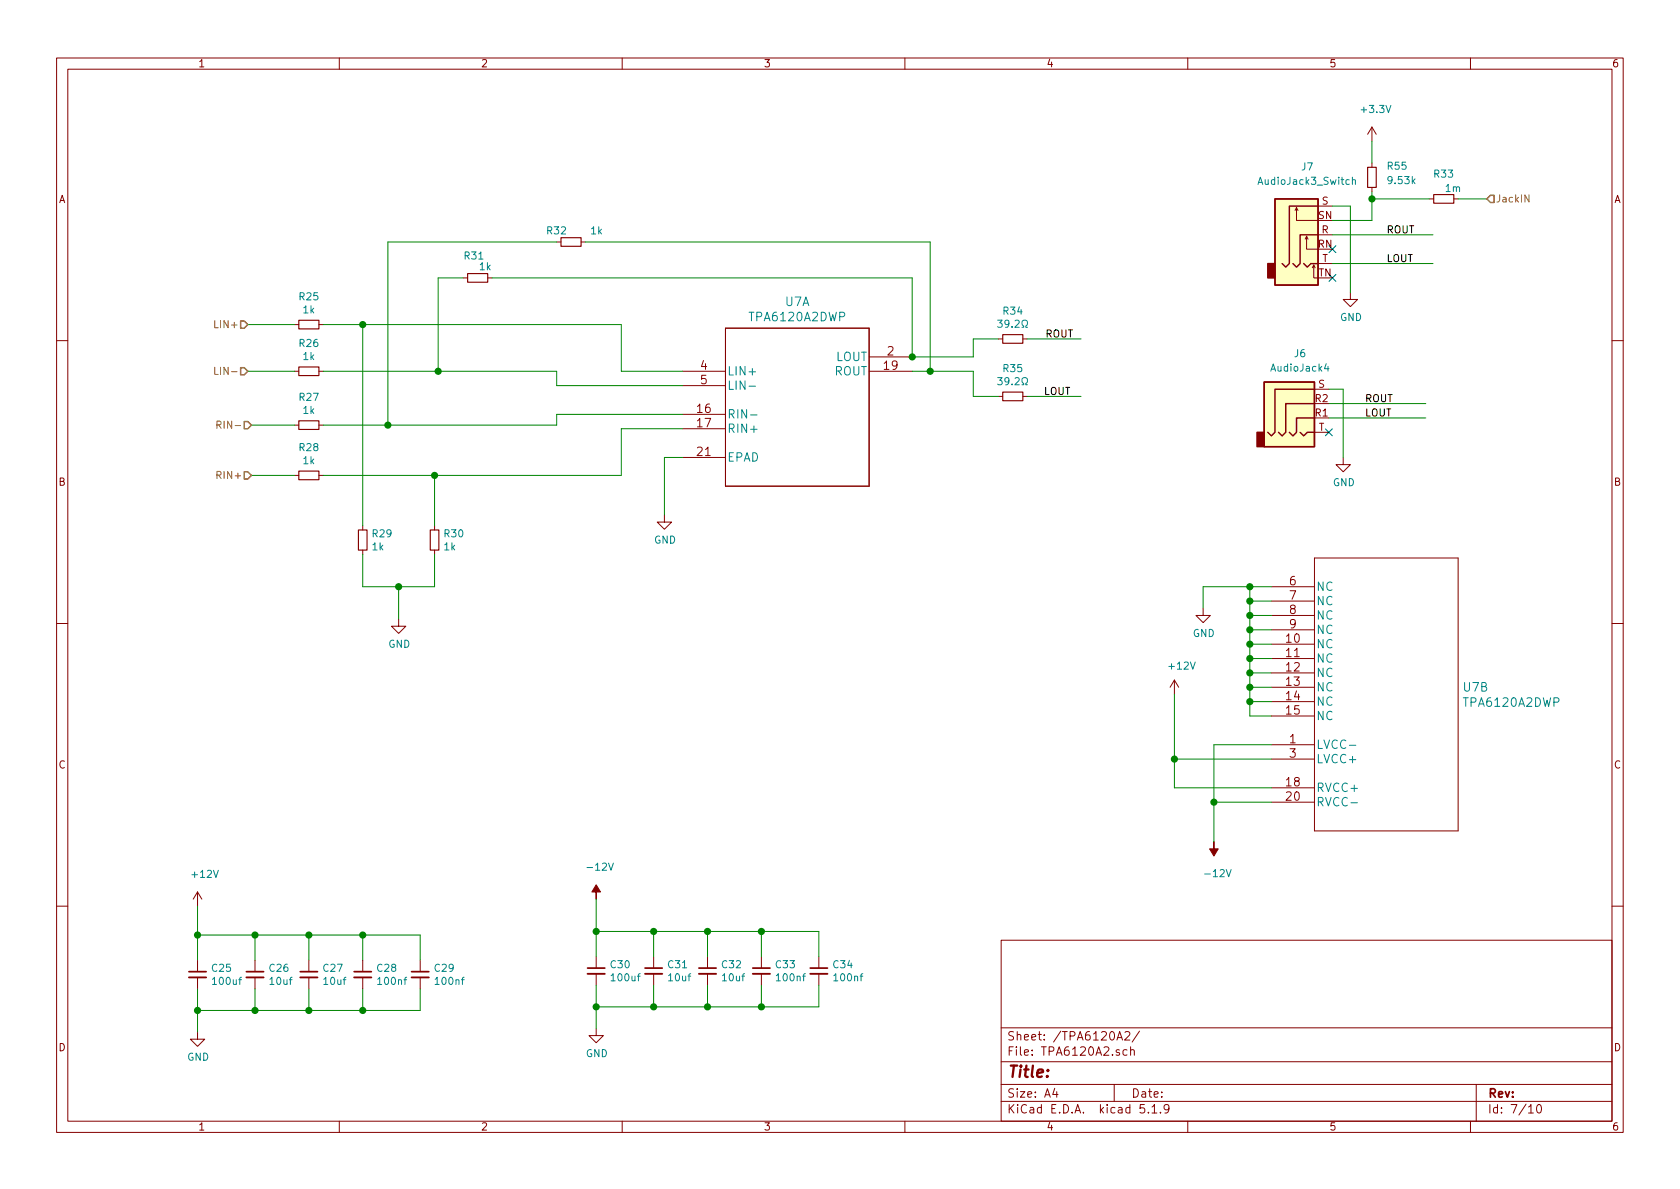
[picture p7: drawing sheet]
<svg xmlns="http://www.w3.org/2000/svg" width="297mm" height="210mm" viewBox="0 0 297 210" stroke-linecap="round" stroke-linejoin="round" font-family="sans-serif">
<g fill="none" stroke="#840000" stroke-width=".18">
<path d="M10 10.3h277v189.9h-277zM12 12.2h273v186.1h-273zM60 10.3v1.9M110 10.3v1.9M160 10.3v1.9M210 10.3v1.9M260 10.3v1.9M229 37.2l.2-.5v2.3h3.8M229.2 36.7l.3 .5M233 36.4h2.6M242.6 22.5l-.8 1.2M242.6 22.5v2.5"/>
<path d="M242.6 28.8v.8M242.6 33.1v.8M242.6 22.5l.7 1.2M252.7 35.2h.8M257 35.2h.8M52.1 57.4h.7M56.4 57.4h.7M81.9 49.1h.8M86.2 49.1h.8M98.4 42.8h.8M102.7 42.8h.8M128.3 58h25.4v28h-25.4z"/>
<path d="M176.5 59.9h.8M180.8 59.9h.8M230.8 42.3l.2-.5v2.3h2M231 41.8l.3 .5M232 47.4l.3-.5v2.2h.7M232.3 46.9l.2 .5M233 41.5h2.6M233 46.6h2.6M238.8 51.7v1.3h1.2l-1.2 1.2-1.3-1.2h1.3M10 60.2h2M52.1 65.7h.7M52.1 75.2h.7"/>
<path d="M56.4 65.7h.7M56.4 75.2h.7M120.6 73.3h7.7M120.6 75.8h7.7M120.6 65.7h7.7M120.6 68.2h7.7M153.7 65.7h7.6M153.7 63.1h7.6M176.5 70.1h.8M180.8 70.1h.8M232.4 68.8h2.5M232.4 76.4h2.5"/>
<path d="M285 60.2h2M52.1 84.1h.7M56.4 84.1h.7M64.1 93v.7M64.1 97.3v.7M76.8 93v.7M76.8 97.3v.7M117.5 91.1v1.2h1.2l-1.2 1.3-1.3-1.3h1.3M120.6 80.9h7.7M232.4 98.7h25.4v48.2h-25.4zM237.5 80.9v1.3h1.3l-1.3 1.2-1.3-1.2h1.3M10 110.3h2"/>
<path d="M70.5 109.5v1.2h1.3l-1.3 1.3-1.3-1.3h1.3M212.7 107.6v1.2h1.3l-1.3 1.3-1.2-1.3h1.2M224.8 113.9h7.6M224.8 116.5h7.6M224.8 119h7.6M224.8 103.8h7.6M224.8 106.3h7.6M224.8 108.8h7.6M224.8 111.4h7.6M285 110.3h2M207.6 120.3l-.7 1.2M207.6 120.3v2.5"/>
<path d="M207.6 120.3l.8 1.2M224.8 131.7h7.6M224.8 121.5h7.6M224.8 124.1h7.6M224.8 126.6h7.6M224.8 139.3h7.6M224.8 134.2h7.6M34.9 157.7l-.7 1.3M34.9 157.7v2.6M34.9 157.7l.8 1.3M224.8 141.9h7.6M10 160.2h2"/>
<path d="M34.9 169.8v2M34.9 172.8v2.1M45.1 169.8v2M45.1 172.8v2.1M54.6 169.8v2M54.6 172.8v2.1M64.1 169.8v2M64.1 172.8v2.1M74.3 169.8v2M74.3 172.8v2.1M105.4 169.2v2M105.4 172.2v2"/>
<path d="M115.6 169.2v2M115.6 172.2v2M125.1 169.2v2M125.1 172.2v2M134.6 169.2v2M134.6 172.2v2M144.8 169.2v2M144.8 172.2v2M177 166.3h108v32h-108zM285 160.2h2M34.9 182.5v1.3h1.3l-1.3 1.2-1.2-1.2h1.2M60 198.3v1.9"/>
<path d="M105.4 181.9v1.2h1.3l-1.3 1.3-1.3-1.3h1.3M110 198.3v1.9M160 198.3v1.9M177 194.8h108M177 191.8h108M177 187.8h108M177 181.8h108M186.5 192.5l-.4 1h1M186.8 193v1M197 191.8v3M197.5 183.9l.5-1.5 .5 1.5M197.6 183.5h.7"/>
<path d="M198.9 182.6l.2-.2h.4l.2 .2 .1 .2-1 1.1h1M199.3 185.7l-.5-.1-.2 .3 .1 .6h.6M199.9 185.7h.1a.37 .37 0 0 1 .6 .1v.8M199.9 185.1v1.5M201.5 182.3l-1.3 2M202.3 195.3h-.7l-.1 .7 .3-.1 .5 .1 .1 .2-.1 .5-.2 .1-.6-.1M203 196.7v.1M203.7 195.8l.4-.5v1.5M203.7 196.8h.8M205.2 196.7v.1M206.7 196l-.1 .2a.48 .48 0 0 1-.7-.1v-.6a.48 .48 0 0 1 .7-.1v.1a1.19 1.19 0 0 1-.2 1.2l-.4 .1M210 198.3v1.9"/>
<path d="M260 198.3v1.9M261 191.8v6.5M270.3 195.8l.4-.5v1.5M270.3 196.8h.8M271.8 195.5l.4-.2a.94 .94 0 0 1 0 1.5 .79 .79 0 0 1-.4-1.3z"/>
</g>
<g fill="#ffffc2" stroke="#ffffc2" stroke-width=".18">
<path d="M128.3 86h25.4z"/>
<path d="M128.3 58v28z"/>
<path d="M153.7 58v28z"/>
<path d="M128.3 58h25.4z"/>
<path d="M223.5 67.6h8.9v11.4h-8.9z"/>
<path d="M225.4 35.2h7.6v15.2h-7.6z"/>
</g>
<path d="M239.1 31.9l.2-.1h.3v.8M239.1 31.3v1.3M176.4 56.6h.8l-.4 .5 .3 .1 .1 .5-.3 .2-.5-.1M180.7 57.9h.3v-.2a.54 .54 0 0 1-.3-.8 .54 .54 0 0 1 .8-.2 .59 .59 0 0 1-.1 1v.2h.3M132.4 68.3h1.2M132.7 73.4h1.2M176.4 66.8h.8l-.4 .5 .3 .1 .1 .4-.3 .2-.5-.1M180.7 68h.3v-.2a.54 .54 0 0 1-.3-.7 .54 .54 0 0 1 .8-.3 .59 .59 0 0 1-.1 1v.2h.3M234.5 64.3l-.3 .9h.8M234.8 64.8v.8M238.6 131.8h1.1M238.9 142h1.1" fill="none" stroke="#008484" stroke-width=".18"/>
<path d="M33.4 172.8h3M43.6 172.8h3M53.1 172.8h3M62.6 172.8h3.1M72.8 172.8h3M103.9 172.2h3M114 172.2h3.1M123.6 172.2h3M133.1 172.2h3M143.3 172.2h3" fill="none" stroke="#840000" stroke-width=".33"/>
<path d="M33.4 171.8h3M43.6 171.8h3M53.1 171.8h3M62.6 171.8h3.1M72.8 171.8h3M103.9 171.2h3M114 171.2h3.1M123.6 171.2h3M133.1 171.2h3M143.3 171.2h3" fill="none" stroke="#840000" stroke-width=".3"/>
<g fill="#840000" stroke="#840000" stroke-width=".18">
<path d="M105.4 156.5l.8 1.2h-.8v1.3v-1.3h-.8z"/>
<path d="M214.6 148.8v1.3h.8l-.8 1.3-.7-1.3h.7z"/>
</g>
<path d="M241.8 29.6h1.5v3.5h-1.5zM253.5 34.4h3.5v1.5h-3.5zM52.8 56.6h3.6v1.6h-3.6zM82.7 48.4h3.5v1.5h-3.5zM99.2 42h3.5v1.6h-3.5zM177.3 59.2h3.5v1.5h-3.5zM52.8 74.4h3.6v1.5h-3.6zM52.8 64.9h3.6v1.5h-3.6zM177.3 69.3h3.5v1.6h-3.5zM52.8 83.3h3.6v1.5h-3.6zM63.4 93.7h1.5v3.6h-1.5zM76.1 93.7h1.5v3.6h-1.5z" fill="none" stroke="#840000" stroke-width=".2"/>
<path d="M225.4 35.2h7.6v15.2h-7.6zM233 36.4h-5v10.2l-.7 .6-.6-.6M230.5 46.6l.6 .6 .7-.6h1.2M233 41.5h-3.1v5.1l-.7 .6-.6-.6M223.5 67.6h8.9v11.4h-8.9zM229.9 76.4l.6 .7 .6-.7h1.3M232.4 68.8h-7v7.6l-.6 .7-.6-.7M232.4 73.9h-3.2v2.5l-.6 .7-.6-.7M232.4 71.4h-5.1v5l-.6 .7-.6-.7" fill="none" stroke="#840000" stroke-width=".25"/>
<g fill="#840000" stroke="#840000" stroke-width=".25">
<path d="M222.2 76.4h1.3v2.6h-1.3z"/>
<path d="M224.2 46.6h1.2v2.5h-1.2z"/>
</g>
<g fill="none" stroke="#008400" stroke-width=".18">
<path d="M235.6 36.4h3.2v15.3M242.6 35.2h10.1M242.6 25v3.8M242.6 33.9v5.1h-7M257.8 35.2h5.1M43.8 57.4h8.3M57.1 57.4h52.8v8.3h10.7M64.1 57.4v35.6M81.9 49.1h-4.4v16.6M87 49.1h74.3v14h10.8v-3.2h4.4M98.4 42.8h-29.8v32.4M103.5 42.8h61v22.9"/>
<path d="M181.6 59.9h9.5M235.6 41.5h17.8M235.6 46.6h17.8M43.8 65.7h8.3M44.4 75.2h7.7M57.1 65.7h41.3v2.5h22.2M120.6 73.3h-22.2v1.9h-41.3M120.6 75.8h-10.7v8.3h-52.8M161.3 65.7h10.8v4.4h4.4M181.6 70.1h9.5M234.9 68.8h2.6v12.1M234.9 73.9h17.2"/>
<path d="M234.9 71.4h17.2M44.4 84.1h7.7M64.1 98v5.8h12.7v-5.8M76.8 84.1v8.9M120.6 80.9h-3.1v10.2M70.5 103.8v5.7M221 103.8v22.8h3.8M221 119h3.8M221 113.9h3.8M221 111.4h3.8M221 116.5h3.8M221 108.8h3.8"/>
<path d="M221 106.3h3.8M224.8 103.8h-12.1v3.8M207.6 122.8v16.5h17.2M207.6 134.2h17.2M221 121.5h3.8M221 124.1h3.8M224.8 131.7h-10.2v17.1M105.4 159v10.2M214.6 141.9h10.2M34.9 160.3v9.5M34.9 174.9v7.6M34.9 165.3h39.4v4.5"/>
<path d="M45.1 165.3v4.5M45.1 174.9v3.8M54.6 165.3v4.5M54.6 174.9v3.8M64.1 165.3v4.5M64.1 174.9v3.8M74.3 174.9v3.8h-39.4M105.4 164.7h39.4v4.5M105.4 174.2v7.7M115.6 164.7v4.5M115.6 174.2v3.8M125.1 164.7v4.5"/>
<path d="M125.1 174.2v3.8M134.6 164.7v4.5M134.6 174.2v3.8M144.8 174.2v3.8h-39.4"/>
</g>
<path d="M270.3 34.5v1.2l-.7-1.2v1.2M38 64.9v1.3h.6M38.4 75.1l.6-.1v-.4l-.6-.1v1.2M38.7 75.1l.4 .6M38.4 84l.6-.1v-.4l-.6-.1v1.2" fill="none" stroke="#848400" stroke-width=".18"/>
<path d="M263.5 34.5h.7v1.3h-.7l-.6-.6zM42.5 56.8h.7l.6 .6-.6 .6h-.7zM42.5 65h.7l.6 .7-.6 .6h-.7zM43.2 74.5h.6l.6 .7-.6 .6h-.6zM43.2 83.4h.6l.6 .7-.6 .6h-.6z" fill="none" stroke="#848400" stroke-width=".25"/>
<g fill="#008400" stroke="#008400" stroke-width=".25">
<circle cx="207.6" cy="134.2" r=".51"/>
<circle cx="70.5" cy="103.8" r=".51"/>
<circle cx="242.6" cy="35.2" r=".51"/>
<circle cx="221" cy="106.3" r=".51"/>
<circle cx="221" cy="103.8" r=".51"/>
<circle cx="214.6" cy="141.9" r=".51"/>
<circle cx="45.1" cy="165.3" r=".51"/>
<circle cx="134.6" cy="164.7" r=".51"/>
<circle cx="125.1" cy="178" r=".51"/>
<circle cx="125.1" cy="164.7" r=".51"/>
<circle cx="134.6" cy="178" r=".51"/>
<circle cx="164.5" cy="65.7" r=".51"/>
<circle cx="105.4" cy="164.7" r=".51"/>
<circle cx="105.4" cy="178" r=".51"/>
<circle cx="161.3" cy="63.1" r=".51"/>
<circle cx="115.6" cy="164.7" r=".51"/>
<circle cx="115.6" cy="178" r=".51"/>
<circle cx="64.1" cy="57.4" r=".51"/>
<circle cx="45.1" cy="178.7" r=".51"/>
<circle cx="221" cy="108.8" r=".51"/>
<circle cx="76.8" cy="84.1" r=".51"/>
<circle cx="34.9" cy="165.3" r=".51"/>
<circle cx="221" cy="111.4" r=".51"/>
<circle cx="68.6" cy="75.2" r=".51"/>
<circle cx="221" cy="113.9" r=".51"/>
<circle cx="77.5" cy="65.7" r=".51"/>
<circle cx="221" cy="116.5" r=".51"/>
<circle cx="54.6" cy="165.3" r=".51"/>
<circle cx="221" cy="119" r=".51"/>
<circle cx="64.1" cy="165.3" r=".51"/>
<circle cx="221" cy="121.5" r=".51"/>
<circle cx="54.6" cy="178.7" r=".51"/>
<circle cx="221" cy="124.1" r=".51"/>
<circle cx="64.1" cy="178.7" r=".51"/>
<circle cx="34.9" cy="178.7" r=".51"/>
</g>
<path d="M235 43.5l1.2 1.2M235 48.5l1.2 1.3M236.2 43.5l-1.2 1.2M236.2 48.5l-1.2 1.3M234.3 75.8l1.3 1.3M235.6 75.8l-1.3 1.3" fill="none" stroke="#000084" stroke-width=".18"/>
<text font-size="2.8" fill="#840000" x="178" y="190.5">Title:</text>
<g font-size="2.1" fill="#008484">
<text x="132.7" y="56.8">TPA6120A2DWP</text>
<text x="138.9" y="54.1">U7A</text>
<text x="147.7" y="63.8">LOUT</text>
<text x="128.5" y="66.4">LIN+</text>
<text x="128.5" y="68.9">LIN-</text>
<text x="147.5" y="66.4">ROUT</text>
<text x="128.5" y="74">RIN-</text>
<text x="128.5" y="76.5">RIN+</text>
<text x="128.5" y="81.6">EPAD</text>
<text x="232.7" y="104.5">NC</text>
<text x="232.7" y="107">NC</text>
<text x="232.7" y="109.6">NC</text>
<text x="232.7" y="112.1">NC</text>
<text x="232.7" y="114.6">NC</text>
<text x="232.7" y="117.2">NC</text>
<text x="232.7" y="119.7">NC</text>
<text x="232.7" y="122.3">NC</text>
<text x="232.7" y="124.8">NC</text>
<text x="258.8" y="122.3">U7B</text>
<text x="259" y="125">TPA6120A2DWP</text>
<text x="232.7" y="127.3">NC</text>
<text x="232.7" y="132.4">LVCC-</text>
<text x="232.7" y="135">LVCC+</text>
<text x="232.7" y="140">RVCC+</text>
<text x="232.7" y="142.6">RVCC-</text>
</g>
<g font-size="2.1" fill="#840000">
<text x="123.9" y="65.4">4</text>
<text x="156.3" y="65.4">19</text>
<text x="156.9" y="62.9">2</text>
<text x="123.9" y="67.9">5</text>
<text x="123.3" y="73">16</text>
<text x="123.3" y="75.6">17</text>
<text x="123.3" y="80.6">21</text>
<text x="228" y="103.5">6</text>
<text x="228" y="106">7</text>
<text x="227.5" y="113.7">10</text>
<text x="228" y="108.6">8</text>
<text x="228" y="111.1">9</text>
<text x="227.5" y="116.2">11</text>
<text x="227.5" y="118.7">12</text>
<text x="227.5" y="121.3">13</text>
<text x="227.5" y="123.8">14</text>
<text x="227.5" y="126.4">15</text>
<text x="228" y="131.4">1</text>
<text x="228" y="134">3</text>
<text x="227.5" y="139.1">18</text>
<text x="227.5" y="141.6">20</text>
<text x="178" y="184">Sheet: /TPA6120A2/</text>
<text x="178" y="186.7">File: TPA6120A2.sch</text>
<text x="178" y="196.9">KiCad E.D.A. kicad 5.1.9</text>
<text x="178" y="194.1">Size: A4</text>
<text x="200" y="194.1">Date:</text>
<text x="263" y="194.1">Rev:</text>
<text x="263" y="196.9">Id: 7/10</text>
</g>
<g font-size="1.8" fill="#840000">
<text x="35" y="11.9">1</text>
<text x="85" y="11.9">2</text>
<text x="135" y="11.9">3</text>
<text x="185" y="11.9">4</text>
<text x="235" y="11.9">5</text>
<text x="285" y="11.9">6</text>
<text x="10.4" y="35.9">A</text>
<text x="285.4" y="35.9">A</text>
<text x="233.1" y="38.7">SN</text>
<text x="233.7" y="41.3">R</text>
<text x="233.7" y="36.2">S</text>
<text x="233" y="43.8">RN</text>
<text x="233.8" y="46.3">T</text>
<text x="233.1" y="48.9">TN</text>
<text x="232.6" y="71.1">R2</text>
<text x="233.1" y="68.6">S</text>
<text x="232.6" y="73.7">R1</text>
<text x="233.1" y="76.2">T</text>
<text x="10.4" y="85.9">B</text>
<text x="285.4" y="85.9">B</text>
<text x="10.4" y="135.9">C</text>
<text x="285.4" y="135.9">C</text>
<text x="10.4" y="185.9">D</text>
<text x="285.4" y="185.9">D</text>
<text x="35" y="199.9">1</text>
<text x="85" y="199.9">2</text>
<text x="135" y="199.9">3</text>
<text x="185" y="199.9">4</text>
<text x="235" y="199.9">5</text>
<text x="285" y="199.9">6</text>
</g>
<g font-size="1.8" fill="#008484">
<text x="240.9" y="20">+3.3V</text>
<text x="222.8" y="32.7">AudioJack3_Switch</text>
<text x="230.2" y="30.1">J7</text>
<text x="245.4" y="30">R55</text>
<text x="245.6" y="32.6">9.53k</text>
<text x="253.6" y="31.4">R33</text>
<text x="255.7" y="34">1m</text>
<text x="96.8" y="41.4">R32</text>
<text x="104.5" y="41.4">1k</text>
<text x="82.2" y="45.9">R31</text>
<text x="84.8" y="47.8">1k</text>
<text x="53" y="53.1">R25</text>
<text x="53.6" y="55.4">1k</text>
<text x="177.3" y="58">39.2</text>
<text x="177.4" y="55.6">R34</text>
<text x="236.9" y="56.8">GND</text>
<text x="53" y="61.4">R26</text>
<text x="53.6" y="63.7">1k</text>
<text x="177.4" y="65.8">R35</text>
<text x="224.9" y="65.7">AudioJack4</text>
<text x="228.9" y="63.2">J6</text>
<text x="53" y="70.9">R27</text>
<text x="177.3" y="68.1">39.2</text>
<text x="53.6" y="73.2">1k</text>
<text x="53" y="79.8">R28</text>
<text x="53.6" y="82.1">1k</text>
<text x="235.7" y="86">GND</text>
<text x="65.9" y="95">R29</text>
<text x="78.6" y="95">R30</text>
<text x="65.9" y="97.3">1k</text>
<text x="78.6" y="97.3">1k</text>
<text x="115.6" y="96.1">GND</text>
<text x="210.9" y="112.6">GND</text>
<text x="68.7" y="114.5">GND</text>
<text x="206.8" y="118.4">+12V</text>
<text x="34.1" y="155.2">+12V</text>
<text x="104.2" y="154">-12V</text>
<text x="213.4" y="155.1">-12V</text>
<text x="37.5" y="171.9">C25</text>
<text x="47.7" y="171.9">C26</text>
<text x="57.2" y="171.9">C27</text>
<text x="66.8" y="171.9">C28</text>
<text x="76.9" y="171.9">C29</text>
<text x="108" y="171.2">C30</text>
<text x="108.3" y="173.5">100uf</text>
<text x="118.2" y="171.2">C31</text>
<text x="118.3" y="173.5">10uf</text>
<text x="127.7" y="171.2">C32</text>
<text x="127.8" y="173.5">10uf</text>
<text x="137.2" y="171.2">C33</text>
<text x="137.5" y="173.5">100nf</text>
<text x="147.4" y="171.2">C34</text>
<text x="147.6" y="173.5">100nf</text>
<text x="37.8" y="174.2">100uf</text>
<text x="47.8" y="174.2">10uf</text>
<text x="57.4" y="174.2">10uf</text>
<text x="67" y="174.2">100nf</text>
<text x="77.1" y="174.2">100nf</text>
<text x="33.1" y="187.6">GND</text>
<text x="103.6" y="186.9">GND</text>
</g>
<g font-size="1.8" fill="#848400">
<text x="264.4" y="35.8">JackIN</text>
<text x="38.4" y="58">LIN+</text>
<text x="38.9" y="66.3">LIN-</text>
<text x="39.3" y="75.8">RIN-</text>
<text x="38.8" y="84.7">RIN+</text>
</g>
<g font-size="1.8">
<text x="245.1" y="41.3">ROUT</text>
<text x="245.1" y="46.3">LOUT</text>
<text x="184.8" y="59.7">ROUT</text>
<text x="184.5" y="69.8">LOUT</text>
<text x="241.3" y="71.1">ROUT</text>
<text x="241.3" y="73.7">LOUT</text>
</g>
</svg>
